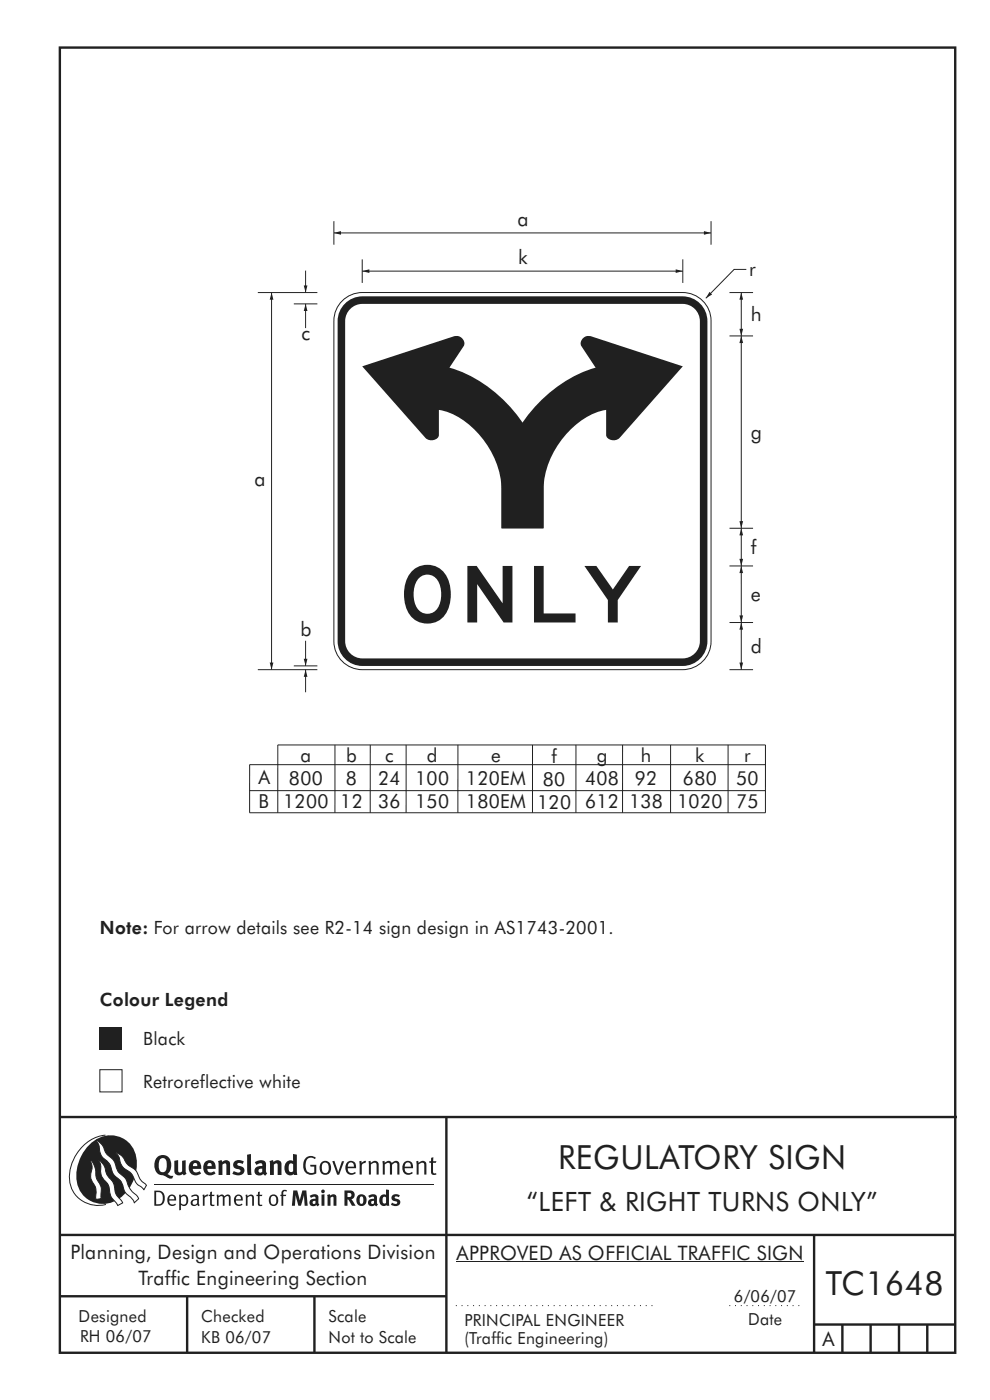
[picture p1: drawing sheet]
<svg xmlns="http://www.w3.org/2000/svg" width="210mm" height="297mm" viewBox="0 0 210 297" stroke-linecap="round" stroke-linejoin="round" font-family="sans-serif">
<g fill="none" stroke="#231f20" stroke-width=".51">
<path d="M12.7 10.1h189.9v276.9h-189.9zM12.7 237h190.3M94.7 236.9v50.1M12.7 262h190M12.7 275h82M39.7 275v12M66.7 275v12M172.7 262v25M172.7 281h30M178.7 281v6M184.7 281v6M190.7 281v6"/>
<path d="M196.7 281v6"/>
</g>
<path d="M96.7 277h41.8M154.7 277h15.1" fill="none" stroke="#231f20" stroke-width=".21" stroke-dasharray=".2 1" stroke-linecap="butt"/>
<path d="M96.9 267.7h73.6" fill="none" stroke="#231f20" stroke-width=".21"/>
<path d="M21.2 217.9h4.7v4.7h-4.7z" fill-rule="evenodd" fill="#231f20"/>
<path d="M21.2 226.9h4.7v4.7h-4.7z" fill-rule="evenodd" fill="#fff" stroke="#231f20" stroke-width=".21"/>
<g fill="#231f20">
<path d="M64.9 245.6a1.61 1.61 0 0 1 2.1 0l-.2 .3a1.17 1.17 0 0 0-1.4-.2 1.17 1.17 0 0 0-.6 1.3 1.42 1.42 0 0 0 1.2 1.8l.7-.1v-1.2h-.8l-.1-.4h1.3v1.8a1.82 1.82 0 0 1-2.2 0 1.82 1.82 0 0 1-.6-2.1l.2-.7z" fill-rule="evenodd"/>
<path d="M68.2 246.5a1.77 1.77 0 0 0 .4 2.7 1.39 1.39 0 0 0 1.4-.5 1.39 1.39 0 0 0 .2-1.5 1.19 1.19 0 0 0-2-.7zM68.5 246.8a.83 .83 0 0 1 1 .1 .83 .83 0 0 1 .2 .9 .75 .75 0 0 1-.6 1.1 .75 .75 0 0 1-.8-.9v-.9z" fill-rule="evenodd"/>
<path d="M70.5 246.3h.4l.8 2.4 .8-2.4h.5l-1.1 2.9h-.4z" fill-rule="evenodd"/>
<path d="M73.6 246.7a1.74 1.74 0 0 0 .5 2.5l.9-.1 .5-.2-.2-.3a.89 .89 0 0 1-1.1 .2 .89 .89 0 0 1-.4-1h1.7a1.15 1.15 0 0 0-.4-1.4 1.15 1.15 0 0 0-1.5 .3zM74 246.8a.67 .67 0 0 1 .8-.1 .67 .67 0 0 1 .3 .8h-1.3z" fill-rule="evenodd"/>
<path d="M76.2 246.4l.4-.1 .1 .4 .5-.4h.5l-.2 .5a.61 .61 0 0 0-.8 .6v1.8h-.4z" fill-rule="evenodd"/>
<path d="M78.1 246.4l.5-.1 .1 .4a.89 .89 0 0 1 .9-.4 .89 .89 0 0 1 .7 .7v2.2h-.4v-2.2l-.1-.2-.3-.1-.8 .3v2.2h-.4z" fill-rule="evenodd"/>
<path d="M81.1 246.4l.4-.1 .1 .4a.83 .83 0 0 1 .8-.4 .83 .83 0 0 1 .7 .4 .86 .86 0 0 1 .9-.4 .86 .86 0 0 1 .7 .7v2.2h-.4l-.1-2.4a.5 .5 0 0 0-.8 .1l-.2 .2v2.1h-.5v-2.3l-.4-.2-.7 .3v2.2h-.4z" fill-rule="evenodd"/>
<path d="M85.7 246.7a1.74 1.74 0 0 0 .5 2.5l.9-.1 .5-.2-.2-.3a.89 .89 0 0 1-1.1 .2 .89 .89 0 0 1-.4-1h1.7a1.15 1.15 0 0 0-.5-1.4 1.15 1.15 0 0 0-1.4 .3zM86 246.8a.67 .67 0 0 1 .9-.1 .67 .67 0 0 1 .3 .8h-1.3z" fill-rule="evenodd"/>
<path d="M88.3 246.4l.4-.1 .1 .4a.89 .89 0 0 1 .9-.4 .89 .89 0 0 1 .7 .7v2.2h-.4v-2.2l-.1-.2-.3-.1-.8 .3v2.2h-.4z" fill-rule="evenodd"/>
<path d="M91.5 245.6l.4-.1v.8h.7l-.2 .4h-.5v2.1l.1 .1h.5l.1 .3a.71 .71 0 0 1-1.2-.6v-1.9h-.3v-.4h.3z" fill-rule="evenodd"/>
<path d="M37 246.3l.8-.2v2a.46 .46 0 0 0 .2 .6 .46 .46 0 0 0 .6-.2v-2.2l.8-.2v2.4l.2 .5-.6 .3-.2-.3a1.03 1.03 0 0 1-1.2 .3 1.03 1.03 0 0 1-.6-1.1z" fill-rule="evenodd"/>
<path d="M40.4 246.5a1.64 1.64 0 0 0 0 2.3 1.64 1.64 0 0 0 2.3 .1l-.4-.4a.78 .78 0 0 1-.9 .2 .78 .78 0 0 1-.5-.7h1.8a1.37 1.37 0 0 0-.6-1.7 1.37 1.37 0 0 0-1.7 .2zM41 246.9a.48 .48 0 0 1 .7-.1 .48 .48 0 0 1 .2 .6h-1z" fill-rule="evenodd"/>
<path d="M43.5 246.5a1.65 1.65 0 0 0-.2 2 1.65 1.65 0 0 0 1.9 .7l.5-.3-.3-.4a.78 .78 0 0 1-.9 .3 .78 .78 0 0 1-.5-.8h1.8a1.37 1.37 0 0 0-.6-1.7 1.37 1.37 0 0 0-1.7 .2zM44.1 246.9a.48 .48 0 0 1 .6-.1 .48 .48 0 0 1 .2 .6h-.9z" fill-rule="evenodd"/>
<path d="M46.3 246.3l.7-.2 .1 .4a.95 .95 0 0 1 1-.3 .95 .95 0 0 1 .7 .8v2.3h-.8v-2.3l-.3-.2-.5 .3v2.2h-.8z" fill-rule="evenodd"/>
<path d="M49.7 246.5a1.73 1.73 0 0 1 2-.1l-.2 .5-.6-.2a.42 .42 0 0 0-.6 .3l.2 .2a1.23 1.23 0 0 1 1.4 1.1 1.47 1.47 0 0 1-2.3 .9l-.3-.2 .3-.6 .7 .3a.47 .47 0 0 0 .7-.3 .87 .87 0 0 0-1-.5l-.4-.2-.1-.4z" fill-rule="evenodd"/>
<path d="M54.1 246.5l.3 .6 .3-.2a.62 .62 0 0 1 .9 .1v.4a1.21 1.21 0 0 0-1.3 .3 1.21 1.21 0 0 0-.2 1.3 1.19 1.19 0 0 0 1.7 0l.5 .4 .4-.5-.3-.3v-1.4a.96 .96 0 0 0-1.3-1.1zM55 248l.6-.1v.7a.43 .43 0 0 1-.6 .1 .43 .43 0 0 1 0-.7z" fill-rule="evenodd"/>
<path d="M57.2 246.3l.7-.2 .1 .4a.95 .95 0 0 1 1-.3 .95 .95 0 0 1 .7 .8v2.3h-.8v-2.3l-.3-.2-.5 .3v2.2h-.8z" fill-rule="evenodd"/>
<path d="M62.2 244.8v1.5a1.29 1.29 0 0 0-1.4 .2 1.29 1.29 0 0 0-.5 1.3 1.24 1.24 0 0 0 .5 1.3 1.24 1.24 0 0 0 1.5 0l.1 .2h.7l-.1-4.4zM61.5 246.9l.4-.1 .3 .2v1.5l-.3 .1a.48 .48 0 0 1-.6-.4 1.52 1.52 0 0 1 .2-1.3z" fill-rule="evenodd"/>
<path d="M52.4 245l.8-.2 .2 4.5h-.8l-.1-.2z" fill-rule="evenodd"/>
</g>
<path d="M22.4 240.8a9 9 0 0 0-7.4 10.9 6.2 6.2 0 0 0 7.5 3.8M32.7 251.4h59.4" fill="none" stroke="#231f20" stroke-width=".21"/>
<path d="M19.1 242.7a5.7 5.7 0 0 1 6.5-1.4 5.7 5.7 0 0 1 3.4 5.7 8.6 8.6 0 0 1-6.2 8.3 5.7 5.7 0 0 1-6.5-7 9.9 9.9 0 0 1 2.8-5.6z" fill-rule="evenodd" fill="#231f20"/>
<path d="M24.4 244.5a3.1 3.1 0 0 1 2.3 2.2l.8 .7a3.2 3.2 0 0 1 2 2.4l.4 .6 1.2 1.1-.6 .9-.2-.3a3.5 3.5 0 0 1-1.9-2.1 3.8 3.8 0 0 0-2.1-2.2 3.5 3.5 0 0 1-1-2.2zM20.4 241.9a3.4 3.4 0 0 1 1.9 2.4l.7 .9a3.3 3.3 0 0 1 1.7 2.6 4.4 4.4 0 0 0 1.7 2l.3 .3a6.1 6.1 0 0 0 2.5 3.7l.2 .5-.9 .9a6.1 6.1 0 0 0-1.9-2.3l-.4-.7a3.6 3.6 0 0 0-1.9-2.8l-.6-1a3.6 3.6 0 0 0-1.9-2.8 3.7 3.7 0 0 1-.8-2.4zM21 246.1a3.4 3.4 0 0 1 1.5 2.7l.6 1a3.8 3.8 0 0 1 1.4 3.1l.3 .7 1.2 1.6-1 .5-.5-.7a3.2 3.2 0 0 1-1.3-2.8 4.3 4.3 0 0 0-1.4-2.2 4.7 4.7 0 0 1-.5-3zM19.2 246.1a5.1 5.1 0 0 1 1.2 3.7l.3 .7a3.1 3.1 0 0 1 .7 2.9l.1 .9-1.1 .2-.1-.8a3.5 3.5 0 0 0-.9-3.3 3.6 3.6 0 0 1 .1-2.5z" fill-rule="evenodd" fill="#fff" stroke="#231f20" stroke-width=".21"/>
<g fill="#231f20">
<path d="M33.4 245.5a2.51 2.51 0 0 0 .4 3.7l.8 .1a2.78 2.78 0 0 0 2 .7l.2-.6h-.6l-.7-.3a2.56 2.56 0 0 0 0-3.8 1.83 1.83 0 0 0-2.1 .2zM34 245.8a.87 .87 0 0 1 1 .1 .87 .87 0 0 1 .4 .9v.4a1.17 1.17 0 0 1-.9 1.5l-.3-.1a2.38 2.38 0 0 1-.2-2.8z" fill-rule="evenodd"/>
<path d="M33.1 252.9v2.6a1.12 1.12 0 0 0 1.2-.3 1.12 1.12 0 0 0 .2-1.2l-.1-.5-.3-.5zM32.7 252.6h1.1a1.67 1.67 0 0 1 1.2 1.6 1.67 1.67 0 0 1-1.3 1.6h-1zM36.1 253.9l-.2 .5h1.1a.55 .55 0 0 0-.3-.6 .55 .55 0 0 0-.6 .1zM35.8 253.7a.95 .95 0 0 1 1.2-.1 .95 .95 0 0 1 .4 1.1h-1.5a.72 .72 0 0 0 .4 .8 .72 .72 0 0 0 .9-.2l.1 .3a1.15 1.15 0 0 1-1.5 0 1.15 1.15 0 0 1-.2-1.5zM38.4 254.1v1.1a.7 .7 0 0 0 .9 .2 .7 .7 0 0 0 .2-.9 .61 .61 0 0 0-.4-.7 .61 .61 0 0 0-.7 .3zM38 253.5l.3-.1 .1 .4a.95 .95 0 0 1 1.2-.2 .95 .95 0 0 1 .3 1.2 .92 .92 0 0 1-.5 .9 .92 .92 0 0 1-1-.1v1.1l-.4 .1zM40.9 254.8a.5 .5 0 0 0 .2 .8 .5 .5 0 0 0 .7-.4v-.6zM40.5 253.7a1 1 0 0 1 1.7 .3v1.4l.2 .2-.2 .3-.3-.4a.78 .78 0 0 1-1.4 0 .78 .78 0 0 1 .8-1.1h.5a.58 .58 0 0 0-.3-.7 .58 .58 0 0 0-.7 .2zM43 253.5l.3-.1 .1 .4 .3-.3 .5-.1-.2 .4a.52 .52 0 0 0-.6 .5v1.5h-.4zM44.6 252.9l.4-.1-.1 .7h.6l-.1 .2h-.5v1.5a.35 .35 0 0 0 .6 .3v.3a.57 .57 0 0 1-.6 .1 .57 .57 0 0 1-.3-.6v-1.6h-.3v-.2h.3zM45.9 253.5l.4-.1 .1 .4 .2-.2a.64 .64 0 0 1 1 .2 .7 .7 0 0 1 .8-.4 .7 .7 0 0 1 .5 .6v1.8h-.4v-1.7l-.2-.4-.7 .4v1.7h-.3v-1.7a.38 .38 0 0 0-.3-.4 .38 .38 0 0 0-.5 .2l-.1 .2v1.7h-.4zM50.2 253.9l-.2 .5h1.1a.55 .55 0 0 0-.2-.6 .55 .55 0 0 0-.7 .1zM49.9 253.7a.95 .95 0 0 1 1.2-.1 .95 .95 0 0 1 .4 1.1h-1.5a.72 .72 0 0 0 .4 .8 .72 .72 0 0 0 .9-.2l.1 .3a1.15 1.15 0 0 1-1.5 0 1.15 1.15 0 0 1-.2-1.5zM52.1 253.5l.3-.1 .1 .4a.72 .72 0 0 1 .8-.4 .72 .72 0 0 1 .6 .6v1.8h-.4v-1.6a.45 .45 0 0 0-.3-.5 .45 .45 0 0 0-.5 .2l-.2 .2v1.7h-.3zM54.7 252.9l.4-.1v.7h.6l-.1 .2h-.5v1.5a.35 .35 0 0 0 .5 .3v.3a.57 .57 0 0 1-.6 .1 .57 .57 0 0 1-.3-.6v-1.6h-.3v-.2h.3zM57.6 253.8l-.2 .8a.65 .65 0 0 0 .3 .8 .65 .65 0 0 0 .8-.2l.1-.1a.93 .93 0 0 0-.7-1.4zM57.3 253.7a1.12 1.12 0 0 1 1.4 0 1.12 1.12 0 0 1 .2 1.5 1.01 1.01 0 0 1-1.2 .6 1.01 1.01 0 0 1-.7-1.2zM59.9 252.6l.5-.2 .5 .1-.2 .3-.3-.1-.3 .2v.6h.6l-.1 .2h-.5v2.1h-.4v-2.1h-.2v-.2h.2zM62.2 252.5l-.3 3.3h.7l.1-2.3 .6 2.3h.5l.7-2.3 .1 2.3h.7l-.3-3.3h-.9l-.5 2.2-.5-2.2zM65.7 253.7l.3 .4a.51 .51 0 0 1 .5-.3 .51 .51 0 0 1 .4 .4v.1a.88 .88 0 0 0-1.1 .3 .88 .88 0 0 0 .2 1.2 .9 .9 0 0 0 1.1-.2l.3 .3 .4-.4-.3-.3v-1a.87 .87 0 0 0-.4-.9 .87 .87 0 0 0-1 .2zM66.4 254.8l.5-.1v.6l-.1 .1h-.3l-.2-.2zM68.2 253.4v2.4h.6v-2.5zM68.1 252.7a.4 .4 0 0 0 .8 0 .4 .4 0 0 0-.8 0zM69.4 253.5l.1 2.3h.6v-1.7a.33 .33 0 0 1 .4-.2 .33 .33 0 0 1 .2 .3v1.6h.7v-1.8a.75 .75 0 0 0-.6-.6 .75 .75 0 0 0-.8 .2v-.3zM73.1 252.5v3.3h.6v-1.4l.3 .3 .7 1.1h.7l-.9-1.4a.94 .94 0 0 0 .7-1 .94 .94 0 0 0-.9-.9zM73.7 253.1a.51 .51 0 0 1 .7 .1 .51 .51 0 0 1-.1 .7h-.6zM75.9 253.7a1.19 1.19 0 0 0-.1 1.7 1.19 1.19 0 0 0 1.7 0 1.19 1.19 0 0 0 0-1.6 1.19 1.19 0 0 0-1.6-.1zM76.5 253.9l.2-.1a.99 .99 0 0 1 0 1.6 1.06 1.06 0 0 1-.2-1.5zM78.1 253.7l.3 .4a.51 .51 0 0 1 .5-.3 .51 .51 0 0 1 .4 .4v.1a.88 .88 0 0 0-1.1 .3 .88 .88 0 0 0 .2 1.2 .9 .9 0 0 0 1.1-.2l.3 .3 .4-.4-.2-.3v-1a.87 .87 0 0 0-.5-.9 .87 .87 0 0 0-1 .2zM78.9 254.8l.4-.1v.6l-.1 .1h-.3l-.2-.2zM81.9 252.3v1.2a1.2 1.2 0 0 0-1.4 .6 1.2 1.2 0 0 0 .2 1.4l.5 .3 .8-.1v.1h.6l-.1-3.4zM81.4 253.9l.5 .1-.1 1.2a.46 .46 0 0 1-.5 0 .46 .46 0 0 1-.2-.6zM83.3 253.5a.79 .79 0 0 0-.2 1 .79 .79 0 0 0 1 .4 .33 .33 0 0 1 0 .5 .33 .33 0 0 1-.5-.1l-.5-.2-.2 .5a1.15 1.15 0 0 0 1.2 .3 1.15 1.15 0 0 0 .8-1 1.49 1.49 0 0 0-1.2-.8 .4 .4 0 0 1 .3-.3 .4 .4 0 0 1 .4 .1l.2 .1 .2-.4a1.47 1.47 0 0 0-1.5-.1z" fill-rule="evenodd"/>
</g>
<path d="M71.1 158l-.1 14.4M78.5 158v14.4M86.1 158v14.4M97.1 158v14.4M113 158v14.4M122.2 158v14.4M132.1 158v14.4M142.2 158v14.4M154.4 158v14.4M52.9 167.7h109.5M52.9 162.2h109.5M53 162.2l-.1 10.2h109.5v-14.4h-103.5v14.4" fill="none" stroke="#231f20" stroke-width=".21"/>
<path d="M72.6 63.8a6.1 6.1 0 0 1 4.3-1.7h67.9a6 6 0 0 1 6 5.9v68.1a6 6 0 0 1-6 6h-67.9a6 6 0 0 1-6.1-6v-68.1a5.9 5.9 0 0 1 1.8-4.2z" fill-rule="evenodd" fill="#fff" stroke="#231f20" stroke-width=".21"/>
<path d="M73.2 64.4a5.2 5.2 0 0 1 3.7-1.5h67.9a5.3 5.3 0 0 1 5.3 5.2v67.9a5.3 5.3 0 0 1-5.3 5.3h-67.9a5.3 5.3 0 0 1-5.3-5.3v-67.9a5.2 5.2 0 0 1 1.6-3.7z" fill-rule="evenodd" fill="#231f20"/>
<path d="M70.8 49.4h80" fill="none" stroke="#231f20" stroke-width=".21"/>
<g fill="#231f20">
<path d="M149.3 49l1.5 .4-1.5 .4z"/>
<path d="M70.8 49.4l1.5-.4v.8z"/>
</g>
<path d="M70.8 46.9v5M76.8 57.5h68M150.8 46.9v5" fill="none" stroke="#231f20" stroke-width=".21"/>
<g fill="#231f20">
<path d="M143.3 57.1l1.5 .4-1.5 .4z"/>
<path d="M76.8 57.5l1.5-.4v.8z"/>
</g>
<path d="M76.8 55v5M144.8 55v5M158.3 57.2h-2.6l-6 6.1" fill="none" stroke="#231f20" stroke-width=".21"/>
<path d="M150.5 61.9l.6 .6-1.4 .8z" fill="#231f20"/>
<path d="M157.2 112.1v8" fill="none" stroke="#231f20" stroke-width=".21"/>
<g fill="#231f20">
<path d="M156.8 118.6h.8l-.4 1.5z"/>
<path d="M157.2 112.1l.4 1.5h-.8z"/>
</g>
<path d="M157.2 71.3v40.8" fill="none" stroke="#231f20" stroke-width=".21"/>
<g fill="#231f20">
<path d="M156.8 110.6h.8l-.4 1.5z"/>
<path d="M157.2 71.3l.4 1.5h-.8z"/>
</g>
<path d="M154.7 112.1h5M154.7 132.1h5M157.2 132.1v10M154.7 142.1h5" fill="none" stroke="#231f20" stroke-width=".21"/>
<g fill="#231f20">
<path d="M156.8 140.6h.8l-.4 1.5z"/>
<path d="M157.2 132.1l.4 1.5h-.8z"/>
</g>
<path d="M154.7 62.1h5M154.7 71.3h5M157.2 62.1v9.2" fill="none" stroke="#231f20" stroke-width=".21"/>
<g fill="#231f20">
<path d="M156.8 69.8h.8l-.4 1.5z"/>
<path d="M157.2 62.1l.4 1.5h-.8z"/>
</g>
<path d="M74.3 65.5a3.6 3.6 0 0 1 2.6-1h67.9a3.7 3.7 0 0 1 3.7 3.6v67.9a3.7 3.7 0 0 1-3.7 3.7h-67.9a3.7 3.7 0 0 1-3.7-3.7v-67.9a3.6 3.6 0 0 1 1.1-2.6z" fill-rule="evenodd" fill="#fff"/>
<g fill="#231f20">
<path d="M123.8 71.6l.4-.2 1.1-.1 19.5 6.4-13.3 15.2a1.74 1.74 0 0 1-2.9-.6v-5.3a16.9 16.9 0 0 0-11.5 9.5 16.9 16.9 0 0 0-1.8 7.4v8.2h-8.9v-9a26.9 26.9 0 0 1 10.9-20.4 25.9 25.9 0 0 1 9-4.7l-3-4.6a1.42 1.42 0 0 1 .5-1.8z" fill-rule="evenodd"/>
<path d="M76.8 77.7l19.6-6.4a1.63 1.63 0 0 1 1.6 .5 1.63 1.63 0 0 1 .4 1.6l-3.1 4.6a29.2 29.2 0 0 1 19.7 21.4l.3 3.7v9h-8.9v-8.2a18.9 18.9 0 0 0-11-16.3l-2.3-.6v5.3a1.7 1.7 0 0 1-2.9 .6z" fill-rule="evenodd"/>
</g>
<path d="M157.2 120.1v12" fill="none" stroke="#231f20" stroke-width=".21"/>
<g fill="#231f20">
<path d="M156.8 130.6h.8l-.4 1.5z"/>
<path d="M157.2 120.1l.4 1.5h-.8z"/>
</g>
<path d="M154.7 120.1h5M64.8 142.1v4.8" fill="none" stroke="#231f20" stroke-width=".21"/>
<path d="M64.8 142.1l.4 1.5h-.8z" fill="#231f20"/>
<path d="M64.8 64.5v5.1" fill="none" stroke="#231f20" stroke-width=".21"/>
<path d="M64.8 64.5l.4 1.5h-.8z" fill="#231f20"/>
<path d="M64.8 57.4v4.7" fill="none" stroke="#231f20" stroke-width=".21"/>
<path d="M64.4 60.6h.8l-.4 1.5z" fill="#231f20"/>
<path d="M64.8 135.9v5.4" fill="none" stroke="#231f20" stroke-width=".21"/>
<path d="M64.4 139.8h.8l-.4 1.5z" fill="#231f20"/>
<path d="M57.6 62.1v80M62.3 64.5h5M62.3 141.3h5" fill="none" stroke="#231f20" stroke-width=".21"/>
<g fill="#231f20">
<path d="M57.2 140.6h.8l-.4 1.5z"/>
<path d="M57.6 62.1l.4 1.5h-.8z"/>
</g>
<path d="M54.7 62.1h12.6M54.7 142.1h12.6" fill="none" stroke="#231f20" stroke-width=".21"/>
<text font-size="12" fill="#231f20" x="85.7" y="132.1">ONLY</text>
<g font-size="7.1" fill="#231f20">
<text x="118.4" y="248">REGULATORY SIGN</text>
<text x="175.2" y="274.6">TC1648</text>
</g>
<text font-size="5.6" fill="#231f20" x="111.8" y="256.8">“LEFT &amp; RIGHT TURNS ONLY”</text>
<g font-size="4.2" fill="#231f20">
<text x="109.8" y="47.9" transform="rotate(1 109.8 47.9)">a</text>
<text x="109.9" y="56" transform="rotate(1 109.9 56)">k</text>
<text x="158.9" y="58.5">r</text>
<text x="159.3" y="68.1" transform="rotate(1 159.3 68.1)">h</text>
<text x="64" y="72">c</text>
<text x="159.3" y="93.1" transform="rotate(1 159.3 93.1)">g</text>
<text x="54" y="103">a</text>
<text x="159.3" y="117.5" transform="rotate(1 159.3 117.5)">f</text>
<text x="159.3" y="127.5" transform="rotate(1 159.3 127.5)">e</text>
<text x="63.7" y="135">b</text>
<text x="159.3" y="138.5" transform="rotate(1 159.3 138.5)">d</text>
<text x="14.9" y="267">Planning, Design and Operations Division</text>
<text x="96.9" y="267.2">APPROVED AS OFFICIAL TRAFFIC SIGN</text>
<text x="29.4" y="272.6">Traffic Engineering Section</text>
<text x="174.4" y="285.6">A</text>
</g>
<g font-size="4.1" fill="#231f20">
<text x="63.8" y="161.6">a</text>
<text x="73.4" y="161.6">b</text>
<text x="81.7" y="161.6">c</text>
<text x="90.5" y="161.6">d</text>
<text x="104.2" y="161.6">e</text>
<text x="117" y="161.8">f</text>
<text x="126.6" y="161.6">g</text>
<text x="135.9" y="161.6">h</text>
<text x="147.5" y="161.6">k</text>
<text x="157.8" y="161.5">r</text>
<text x="54.8" y="166.4">A</text>
<text x="61.3" y="166.5">800</text>
<text x="73.4" y="166.5">8</text>
<text x="80.2" y="166.5">24</text>
<text x="88.1" y="166.5">100</text>
<text x="98.8" y="166.5">120EM</text>
<text x="115.2" y="166.8">80</text>
<text x="124.1" y="166.5">408</text>
<text x="134.7" y="166.5">92</text>
<text x="144.9" y="166.5">680</text>
<text x="156.1" y="166.5">50</text>
<text x="54.8" y="171.3">B</text>
<text x="60.1" y="171.4">1200</text>
<text x="72.2" y="171.4">12</text>
<text x="80.2" y="171.4">36</text>
<text x="88.1" y="171.4">150</text>
<text x="98.8" y="171.4">180EM</text>
<text x="113.9" y="171.7">120</text>
<text x="124.1" y="171.4">612</text>
<text x="133.4" y="171.4">138</text>
<text x="143.7" y="171.4">1020</text>
<text x="156.1" y="171.4">75</text>
</g>
<g font-size="3.9" fill="#231f20">
<text x="21.2" y="198.2">Note: For arrow details see R2-14 sign design in AS1743-2001.</text>
<text x="21.2" y="213.5">Colour Legend</text>
<text x="30.4" y="221.7">Black</text>
<text x="30.4" y="230.7">Retroreflective white</text>
</g>
<g font-size="3.5" fill="#231f20">
<text x="16.7" y="280.4">Designed</text>
<text x="42.7" y="280.4">Checked</text>
<text x="69.7" y="280.4">Scale</text>
<text x="98.5" y="281.3">PRINCIPAL ENGINEER</text>
<text x="155.7" y="276.2">6/06/07</text>
<text x="158.7" y="281">Date</text>
<text x="17" y="284.8">RH 06/07</text>
<text x="42.7" y="284.8">KB 06/07</text>
<text x="69.7" y="285">Not to Scale</text>
<text x="98.5" y="285.1">(Traffic Engineering)</text>
</g>
</svg>
